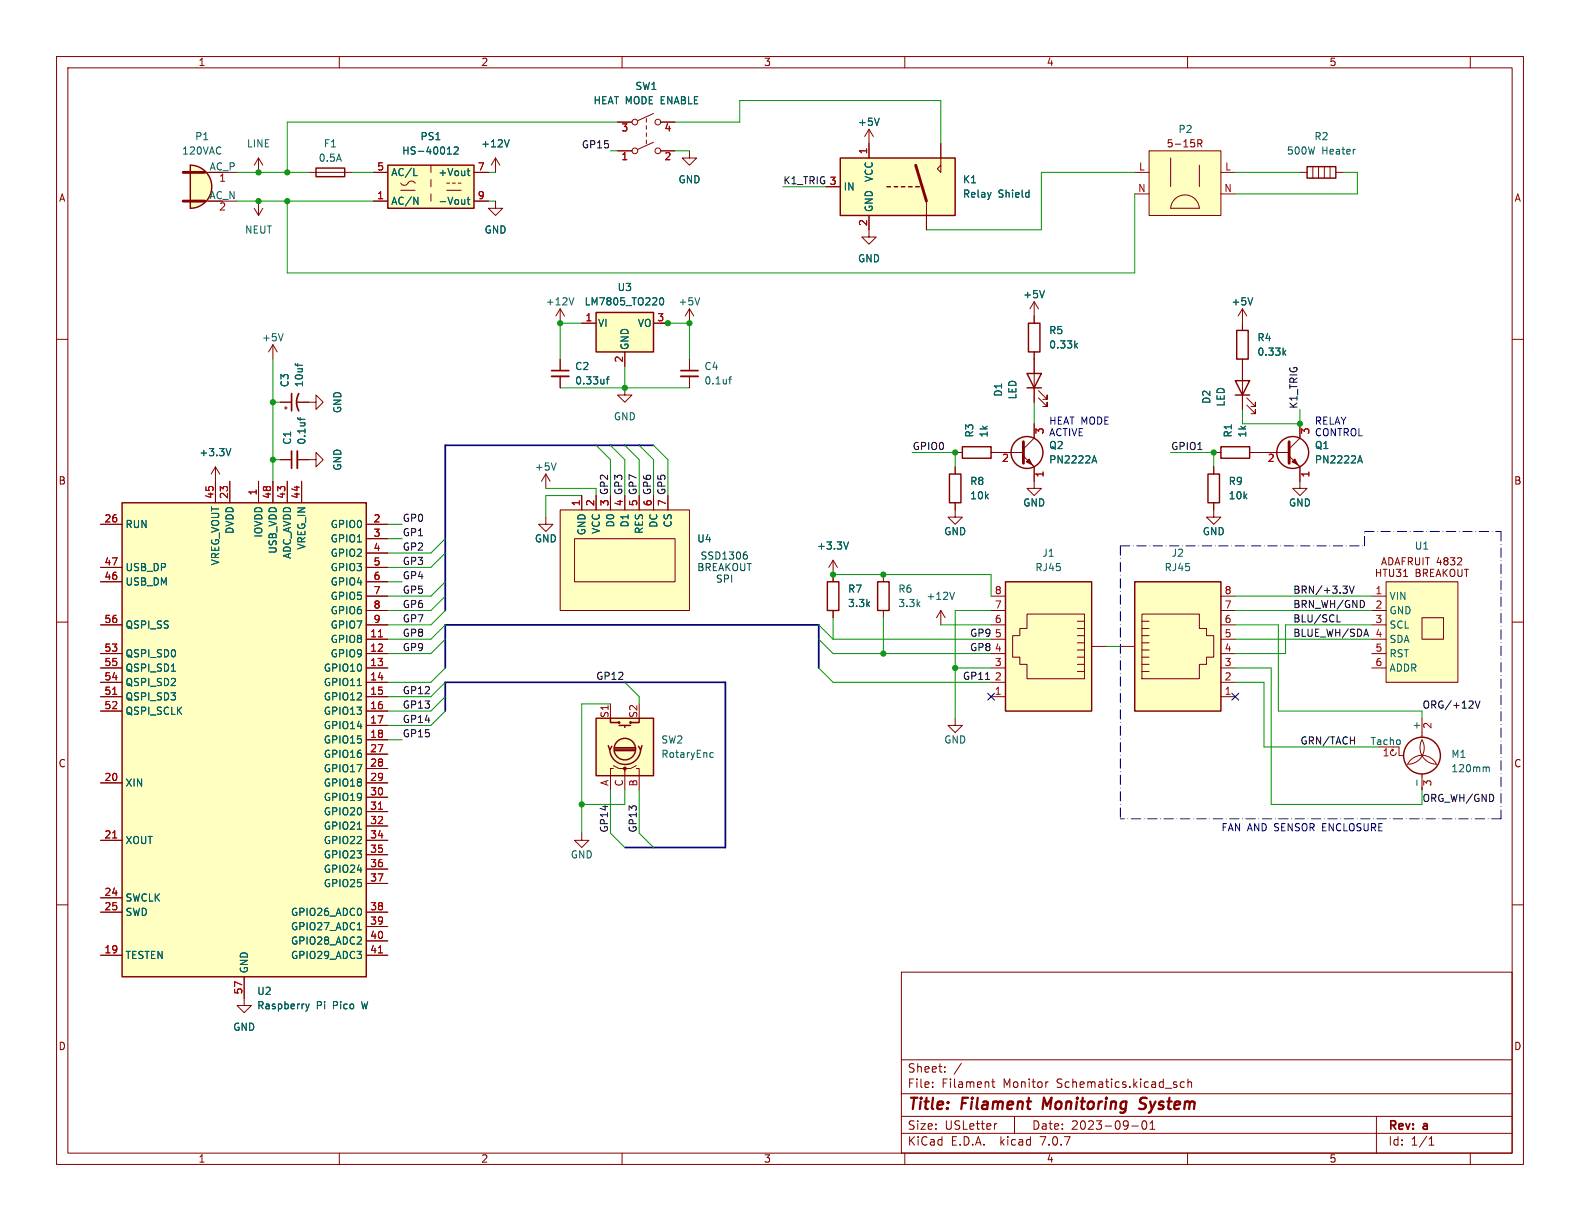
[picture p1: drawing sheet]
<svg xmlns="http://www.w3.org/2000/svg" width="279mm" height="216mm" viewBox="0 0 279 216" stroke-linecap="round" stroke-linejoin="round" font-family="sans-serif">
<g fill="none" stroke="#840000" stroke-width=".18">
<path d="M10 10h259.4v195.9h-259.4zM12 12h255.4v191.9h-255.4zM60 10v2M110 10v2M160 10v2M210 10v2M260 10v2M36.2 30.5h5.7M36.2 35.6h5.7M45 36.8l.7 1.3M45.7 27.9v2.6M45.7 35.6v2.5"/>
<path d="M45.7 27.9l-.7 1.3M45.7 27.9l.8 1.3M46.5 36.8l-.8 1.3M54.6 30.5h7.6M66 30.5h2.6M66 35.6h2.6M70.9 32.4a.78 .78 0 0 0 .7 .4 .78 .78 0 0 0 .7-.6 .73 .73 0 0 1 1.1 .2M70.9 33.7h2.5M76.2 29.2v1.3M76.2 31.8v1.2M76.2 34.3v1.3M79 33.7h2.5"/>
<path d="M79 32.4h.5M80 32.4h.5M81 32.4h.5M83.8 30.5h2.6M83.8 35.6h2.6M87.6 35.6v1.2h1.3l-1.3 1.3-1.2-1.3h1.2M87.6 27.9l-.7 1.3M87.6 27.9v2.6M87.6 27.9l.8 1.3M109.2 26.7h2.6M109.2 21.6h2.6M114.3 21v.6"/>
<path d="M114.3 22.2v.7M114.3 23.5v.6M114.3 24.8v.6M115.6 25.1l-2.8 1.3M115.6 20.1l-2.8 1.2M116.8 26.7h2.6M116.8 21.6h2.6M121.9 26.7v1.2h1.3l-1.3 1.3-1.3-1.3h1.3M146 33h2.6M153.7 38.1v3.8h1.2l-1.2 1.3-1.3-1.3h1.3M153.7 22.9l-.8 1.2M153.7 22.9v5"/>
<path d="M153.7 22.9l.7 1.2M163.8 35.6v5M166.4 25.4v5.1l-.7-.7 .7-.6M200.7 30.5h2.5M200.7 34.3h2.5M203.2 26.7h12.7v11.4h-12.7zM207 36.8a2.55 2.55 0 0 1 2.5-2.3 2.55 2.55 0 0 1 2.6 2.3M207 27.9v5.1M211.8 25.4l.6-.1 .1-.2v-.3l-.7-.1v1.3M212.1 29.2v3.8M212.1 25.4l.4 .6M215.9 30.5h2.5"/>
<path d="M215.9 34.3h2.5M229.9 30.5h1.2M232.2 29.5v2M233.2 29.5v2M234.2 29.5v2M235.2 29.5v2M236.2 30.5h1.3M10 60h2M99.1 54.6v2.6M99.1 54.6l-.8 1.3M99.1 54.6l.7 1.3M102.9 57.2h2.5"/>
<path d="M115.6 57.2h2.5M121.9 54.6l-.7 1.3M121.9 54.6v2.6M121.9 54.6l.8 1.3M182.9 53.3v3.9M182.9 53.3l-.8 1.3M182.9 53.3l.7 1.3M219.7 54.6v3.8M219.7 54.6l-.8 1.3M219.7 54.6l.8 1.3M267.4 60h2M48.3 61v2.5"/>
<path d="M48.3 61l-.8 1.2M48.3 61l.7 1.2M49.5 71.1h2.1M50.3 72.1h.5M50.5 71.9v.5M52.6 71.1h3.3v-1.2l1.2 1.2-1.2 1.3v-1.3M99.1 63.5v2M99.1 66.5v2.1M110.5 68.6v1.3h1.3l-1.3 1.2-1.3-1.2h1.3M110.5 62.2v2.6M121.9 63.5v2M121.9 66.5v2.1"/>
<path d="M182.9 74.9v2.6l-1.9 1.9M182.9 62.2v8.9M183.6 70.4l1.6 1.5v-.8v.8h-.8M183.6 69.1l1.6 1.5v-.7v.7h-.8M219.7 63.5v8.9M220.5 71.6l1.5 1.6v-.8v.8h-.8M220.5 70.4l1.5 1.5v-.8v.8h-.8M229.9 74.9v2.6l-1.9 1.9M17.8 92.7h3.8M38.1 82.6v6.3M38.1 82.6l-.8 1.2M38.1 82.6l.8 1.2"/>
<path d="M40.6 85.1v3.8M45.7 85.1v3.8M48.3 85.1v3.8M49.5 81.3h2.1M50.8 85.1v3.8M52.6 81.3h3.3v-1.3l1.2 1.3-1.2 1.3v-1.3M53.3 85.1v3.8M64.8 92.7h3.8M64.8 95.3h3.8M64.8 97.8h3.8M96.5 91.4v1.3h1.3l-1.3 1.3-1.3-1.3h1.3M96.5 83.8l-.7 1.3"/>
<path d="M96.5 83.8v2.6M96.5 83.8l.8 1.3M99.1 90.2h22.8v17.8h-22.8zM101.6 95.3h17.8v7.6h-17.8zM102.9 87.6v2.6M105.4 87.6v2.6M107.9 87.6v2.6M113 87.6v2.6M115.6 87.6v2.6M118.1 87.6v2.6M147.3 99.1v3.8M147.3 99.1l-.7 1.2"/>
<path d="M147.3 99.1l.8 1.2M168.9 88.9v2.5h1.3l-1.3 1.3-1.3-1.3h1.3M168.9 80h1.3M168.9 82.6v1.2M175.3 80h5.7M181 80.6l1.9 2v3.8h1.2l-1.2 1.2-1.3-1.2h1.3M182.2 81.9l.6 .5M214.6 88.9v2.5h1.3l-1.3 1.3-1.2-1.3h1.2M214.6 80h1.3M214.6 82.6v1.2M221 80h7M228 80.6l1.9 2v3.8h1.2l-1.2 1.2-1.3-1.2h1.3"/>
<path d="M229.2 81.9l.5 .5M244.3 99.9l.4-1.3 .5 1.3M244.4 99.5h.6M245.6 98.6a.64 .64 0 0 1 .7 .7 .64 .64 0 0 1-.7 .6zM246.7 99.9l.4-1.3 .4 1.3M246.8 99.5h.6M248 99.2h.4M248.6 98.6h-.6v1.3M249 99.3l.6-.1 .2-.2-.1-.3-.7-.1v1.3M249.3 99.3l.5 .6M250.3 98.6v1l.3 .3 .3-.1 .1-.2v-1M251.6 98.6v1.3"/>
<path d="M252.1 98.6h.7M252.4 98.6v1.3M254.4 98.6l-.3 .9h.8M254.7 99v.9M255.6 99.2l-.3-.3 .3-.3 .3 .1 .2 .2-.3 .3M255.6 99.2l-.3 .2v.2l.3 .3 .3-.1 .2-.2v-.2l-.3-.2M255.6 99.2h.2M256.5 98.6h.8l-.5 .5 .4 .1v.6l-.2 .1-.5-.1M257.7 98.7l.5-.1 .3 .4-.8 .9h.8M10 110h2M17.8 115.6h3.8M17.8 118.1h3.8"/>
<path d="M17.8 102.9h3.8M17.8 100.3h3.8M17.8 110.5h3.8M64.8 113h3.8M64.8 115.6h3.8M64.8 118.1h3.8M64.8 102.9h3.8M64.8 100.3h3.8M64.8 110.5h3.8M64.8 105.4h3.8M64.8 108h3.8M147.3 108v1.2"/>
<path d="M156.2 101.6v1.3M156.2 108v1.2M166.4 108l-.8 1.2M166.4 108v2.5M166.4 108l.7 1.2M175.3 113h2.5M175.3 115.6h2.5M175.3 118.1h2.5M175.3 110.5h2.5M175.3 105.4h2.5M175.3 108h2.5M181.6 108.6h10.2v11.4h-10.2v-2.5h-1.3v-1.3h-1.2v-3.8h1.2v-1.3h1.3z"/>
<path d="M190.5 118.7h1.3M190.5 117.5h1.3M190.5 116.2h1.3M190.5 114.9h1.3M190.5 113.7h1.3M190.5 112.4h1.3M190.5 111.1h1.3M190.5 109.9h1.3M193 114.3h2.6M198.1 114.3h2.6M201.9 118.7h1.3M201.9 117.5h1.3"/>
<path d="M201.9 116.2h1.3M201.9 114.9h1.3M201.9 113.7h1.3M201.9 112.4h1.3M201.9 108.6h10.2v2.5h1.3v1.3h1.2v3.8h-1.2v1.3h-1.3v2.5h-10.2zM201.9 111.1h1.3M201.9 109.9h1.3M215.9 113h2.5M215.9 115.6h2.5M215.9 118.1h2.5M215.9 110.5h2.5M215.9 105.4h2.5"/>
<path d="M215.9 108h2.5M242.6 113h2.5M242.6 115.6h2.5M242.6 118.1h2.5M242.6 110.5h2.5M242.6 105.4h2.5M242.6 108h2.5M243.4 100.7v1.2M243.4 101.3h.7M244.1 100.7v1.2M244.6 100.7h.7M244.9 100.7v1.2"/>
<path d="M245.1 102.9h12.7v17.8h-12.7zM245.7 100.7v1l.3 .2h.3l.1-.2v-1M246.9 100.7h.8l-.4 .4 .3 .2v.5l-.1 .1-.6-.1M248.2 101.9h.7M248.2 101l.4-.3v1.2M250.4 101.3h.5M250.4 100.7h.5l.2 .2-.2 .4 .2 .1 .1 .3-.3 .2h-.5zM251.5 109.2h3.8v3.8h-3.8zM251.7 101.3h.6l.1-.2v-.3l-.7-.1v1.2M252 101.3l.4 .6M253 101.3h.4M253.6 100.7h-.6v1.2h.6"/>
<path d="M253.9 101.9l.5-1.2 .4 1.2M254.1 101.6h.6M255.2 100.7v1.2M255.4 101.2l.5 .7M255.9 100.7l-.7 .7M256.5 100.8l.2-.1a.43 .43 0 0 1 .6 .4v.4a.42 .42 0 0 1-.5 .4 .42 .42 0 0 1-.4-.4zM257.9 101.8l.2 .1 .4-.1M259.3 100.7v1.2M267.4 110h2M17.8 120.7h3.8M17.8 123.2h3.8M17.8 125.7h3.8"/>
<path d="M17.8 138.4h3.8M64.8 120.7h3.8M64.8 123.2h3.8M64.8 125.7h3.8M64.8 128.3h3.8M64.8 130.8h3.8M64.8 138.4h3.8M64.8 133.4h3.8M64.8 135.9h3.8M107.9 124.5v2.5M108.5 135.9h-.6v3.8M108.5 135.4l1 .5h1v.5"/>
<path d="M112.5 135.9h.5v3.8M112.5 135.4l-1 .5h-1v3.8M168.9 127v1.3h1.3l-1.3 1.2-1.3-1.2h1.3M175.3 120.7h2.5M175.3 123.2h2.5M215.9 120.7h2.5M215.9 123.2h2.5M246.1 132.5l.3 .1M246.4 132.6l-.5 .3 .1 .5 .3 .2h.3l.3-.5M246.4 132.6l-.1 .2M247.4 132.1v1.5h.8M251.5 130.8a2.87 2.87 0 0 1-2.6 4.3 2.84 2.84 0 0 1 2.6-1.5 2.84 2.84 0 0 1 2.5 1.5 2.92 2.92 0 0 1-2.5-4.3z"/>
<path d="M251.5 127v3.4M251.5 136.9v2.8M10 160h2M17.8 148.6h3.8M17.8 158.8h3.8M64.8 148.6h3.8M64.8 141h3.8M64.8 143.5h3.8M64.8 146.1h3.8M64.8 151.1h3.8M64.8 153.7h3.8M64.8 156.2h3.8"/>
<path d="M102.9 147.3v1.3h1.2l-1.2 1.3-1.3-1.3h1.3M267.4 160h2M17.8 168.9h3.8M17.8 161.3h3.8M43.2 172.7v5.1h1.2l-1.2 1.3-1.3-1.3h1.3M64.8 168.9h3.8M64.8 161.3h3.8M64.8 163.8h3.8M64.8 166.4h3.8M159.4 171.9h108v32h-108zM159.4 197.4h108M159.4 193.4h108"/>
<path d="M159.4 187.4h108M164.9 192.1v.2M164.9 191.4v.1M167.1 189.4v.2M167.1 188.7v.1M170 188l-1.3 1.9M175.4 191.3h.5M175.6 190.8v1.3l.3 .2M176.3 198.7l-.3 .1M179.4 197.4v3M185.4 191.3l-.3 .1M200.1 199.1h1.2"/>
<path d="M202.6 198.3l-.2-.1a.81 .81 0 0 0-.6 .6 .81 .81 0 0 0 .3 .8l.2 .1a.81 .81 0 0 0 .3-1.4M203.4 199.7h.8M203.4 198.6l.4-.4v1.5M209.4 191.4l-.4-.1-.3 .3v.4l.2 .2h.5M210.1 191.4l.2-.1 .3 .1 .1 .9M210.1 190.8v1.5M243.4 197.4v6.5M60 203.9v2M110 203.9v2M159.4 200.4h108M160 203.9v2M210 203.9v2"/>
<path d="M252.7 202.5h.9M252.7 201.4l.4-.4v1.5M260 203.9v2"/>
<circle cx="112.3" cy="26.7" r=".51"/>
<circle cx="112.3" cy="21.6" r=".51"/>
<circle cx="116.3" cy="26.7" r=".51"/>
<circle cx="116.3" cy="21.6" r=".51"/>
</g>
<path d="M184.6 194.1l-.2 2M202.5 195.9a.85 .85 0 0 1-1.1 .1M202.5 194.1l-.7 .1a.46 .46 0 0 0-.2 .5 .46 .46 0 0 0 .3 .4l.6 .1" fill="none" stroke="#840000" stroke-width=".4"/>
<g fill="none" stroke="#006464" stroke-width=".18">
<path d="M73.2 34.9l.7 1.2v-1.2M73.2 31.1h.6M79.1 27.2h.7M80.3 26.1l.5-.1 .2 .3-.7 .9h.7M82.6 30.2h.5M82.6 35.3h.5M82.8 29.8v1.1l.3 .2M82.8 34.9v1.1l.3 .1M90 24.7l-.4 1.3M155.5 20.9l-.4 1.3M181.8 34l.2 .1M182 33.6v1.3"/>
<path d="M182 34.8l-.2 .1M239.5 26.4h.2M50.1 59l-.4 1.3M101.5 52.6l-.4 1.3M116.7 52.8l.2-.2a.68 .68 0 0 1 .5 .7 .68 .68 0 0 1-.5 .6l-.2-.1-.1-.4zM123.7 52.6l-.4 1.3M184.7 51.4l-.4 1.2M221.5 52.6l-.4 1.3M40.8 79.3l-.4 1.3M52.2 64.3l.1 .2M52.6 64.3v.5M52.7 73.9l.1 .3h1.1"/>
<path d="M53.1 73.9v.4M107.2 67h.5M107.7 66.6l-.3 .2v1.1M128.9 67h.4M129.3 66.6l-.3 .2v1.1M190.2 61.1l.4 .4M190.6 60.7l-.5 .5M227 62.3l.4 .5M227.4 62l-.5 .4M98.3 81.9l-.4 1.2M150 95.8l-.4 1.3M193.2 81.5h.6"/>
<path d="M193.5 80.6l.4 1.3M240.2 81.5h.6M240.5 80.6l.4 1.3M30.3 118.7h.7M168.8 104.7l-.4 1.3M63.2 121.2h.7M125.7 133.9h.4M125.7 133.1h.4M250.6 137.9v1M262.9 135.7h.4l.1 .8M63.2 146.6h.7M54.1 177.5l.3 .9"/>
<path d="M54.4 178.4l-.3 .4M54.7 177.5l-.3 .9M63.2 164.4h.7"/>
</g>
<g fill="none" stroke="#840000" stroke-width=".25">
<path d="M33.7 29.2a3.8 3.8 0 0 1 3.7 3.8 3.8 3.8 0 0 1-3.7 3.8zM55.9 29.7h5.1v1.5h-5.1zM68.6 29.2h15.2v7.6h-15.2zM148.6 27.9h20.3v10.2h-20.3zM156.8 33h.7M158.1 33h.6M159.4 33h.6M160.7 33h.6M161.9 33h.7M231.1 29.5h5.1v2h-5.1zM105.4 55.2h10.2v7h-10.2zM181.9 57.2h2v5h-2z"/>
<path d="M218.7 58.4h2v5.1h-2zM170.2 79h5.1v2h-5.1zM181.6 66h2.5l-1.2 2.6zM181.6 68.6h2.5M215.9 79h5.1v2h-5.1zM218.4 67.3h2.6l-1.3 2.6zM218.4 69.9h2.6M21.6 88.9h43.2v83.8h-43.2zM167.9 83.8h2v5.1h-2zM213.6 83.8h2v5.1h-2zM146.3 102.9h2v5.1h-2zM155.2 102.9h2v5.1h-2z"/>
<path d="M177.8 102.9h15.2v22.8h-15.2zM200.7 102.9h15.2v22.8h-15.2zM105.4 127h10.2v10.2h-10.2zM107.6 131.8l.2 .8 .4-.6M107.8 132.5a2.73 2.73 0 0 0 2.8 2.7 2.73 2.73 0 0 0 2.7-2.7M107.9 127v.8h1.6M108.7 132.7h3.6M108.7 132.5h3.6M108.7 132.2h3.6M109.5 128.3h2M110.5 128.3v.4M113 127v.8h-1.5"/>
<path d="M113.5 131.8l-.2 .8-.4-.6"/>
<circle cx="181.6" cy="80" r="2.82"/>
<circle cx="228.6" cy="80" r="2.82"/>
<circle cx="109.5" cy="127.8" r=".13"/>
<circle cx="110.5" cy="132.5" r="1.9"/>
<circle cx="111.5" cy="127.8" r=".13"/>
<circle cx="251.5" cy="133.6" r="3.3"/>
</g>
<path d="M32.4 35.6h3.8M32.4 30.5h3.8M161.9 29.2l1.9 6.4M181 78.1v3.8M228 78.1v3.8" fill="none" stroke="#840000" stroke-width=".51"/>
<g fill="#840000" stroke="#840000" stroke-width=".18">
<path d="M228.5 81.7l.5-.5 .5 1z"/>
<path d="M181.5 81.7l.5-.5 .5 1z"/>
<path d="M207 36.8h5.1z"/>
<circle cx="110.5" cy="135.9" r=".25"/>
</g>
<path d="M52.6 79.8v3M97.5 66.5h3.1M120.4 66.5h3" fill="none" stroke="#840000" stroke-width=".33"/>
<path d="M51.6 69.6v3M51.6 79.8v3M52.8 69.6a3.2 3.2 0 0 0 0 3M97.5 65.5h3.1M120.4 65.5h3" fill="none" stroke="#840000" stroke-width=".3"/>
<g fill="#ffffc2" stroke="#ffffc2" stroke-width=".18">
<path d="M105.4 55.2h10.2v7h-10.2z"/>
<path d="M21.6 88.9h43.2v83.8h-43.2z"/>
<path d="M105.4 127h10.2v10.2h-10.2z"/>
<path d="M99.1 90.2h22.8v17.8h-22.8z"/>
<path d="M177.8 102.9h15.2v22.8h-15.2z"/>
<path d="M33.7 29.2a3.8 3.8 0 0 1 3.7 3.8 3.8 3.8 0 0 1-3.7 3.8z"/>
<path d="M68.6 29.2h15.2v7.6h-15.2z"/>
<path d="M203.2 26.7h12.7v11.4h-12.7z"/>
<path d="M148.6 27.9h20.3v10.2h-20.3z"/>
<path d="M200.7 102.9h15.2v22.8h-15.2z"/>
<path d="M245.1 102.9h12.7v17.8h-12.7z"/>
</g>
<path d="M66.9 112.6h.7M19.9 122.8h.8M19.9 148.2h.8M66.9 143.1h.7M66.9 168.5h.7" fill="none" stroke="#a90000" stroke-width=".18"/>
<g fill="none" stroke="#004848" stroke-width=".18">
<path d="M123.6 99.6h.4l.3 .3-.3 .3 .3 .2v.3l-.2 .2h-.5zM124.8 97.7l-.4-.1-.2 .1v.4l.5 .2 .1 .3-.2 .3-.5-.1M126.1 97.7l-.5-.1-.2 .1v.4l.5 .2 .2 .3-.3 .3-.5-.1M126.6 97.6a.64 .64 0 0 1 .7 .6 .64 .64 0 0 1-.7 .7zM126.7 99.6h-.6v1.3h.6M127.8 98.9h.7M127.8 98l.4-.4v1.3M128.4 99.6v1.3M129 97.6h.7l-.4 .5 .4 .1v.5l-.2 .2-.5-.2M129.1 99.6l-.7 .8M129.7 99.8l.2-.2a.43 .43 0 0 1 .5 .5v.4a.42 .42 0 0 1-.4 .4 .42 .42 0 0 1-.4-.4zM130.4 97.7l.1-.1a.68 .68 0 0 1 .5 .6 .68 .68 0 0 1-.5 .7 .84 .84 0 0 1-.1-1.2z"/>
<path d="M131 99.6v1.1l.2 .2 .4-.1 .1-.1v-1.1M132 97.6l-.3 .1a.85 .85 0 0 0 0 1.2l.4-.2 .1-.4-.3-.2h-.3l-.2 .2M132.1 99.6h.8M132.5 99.6v1.3M123.6 100.2h.4M124.9 100.3l.6-.1 .1-.1-.1-.3-.6-.2v1.3M125.2 100.3l.4 .6M126.1 100.2h.5M127.1 100.9l.4-1.3 .5 1.3M127.2 100.5h.6M127.6 101.7h-.5l-.2 .1v.4l.5 .2 .2 .3-.3 .3-.5-.1M128.1 102.3h.6l.1-.2v-.3l-.7-.1v1.3"/>
<path d="M128.6 100.2l.5 .7M129.4 101.7v1.3"/>
</g>
<path d="M236.4 110h.6M237.5 103.6h.8l-.5 .5M238 104.1l.3 .3v.3l-.3 .2M238.6 103.6l.4 1.3 .5-1.3M241.2 106.5v.6M241.3 112.2h.6M241.6 111.2l.4 1.3M174.3 120.1h.7M260.9 123.9l.4 1.3 .4-1.3" fill="none" stroke="#0f0f0f" stroke-width=".18"/>
<path d="M198.1 96.5h43.2M198.1 96.5v48.3M241.3 96.5v-2.5M241.3 94h24.1M265.4 94v50.8M265.4 144.8h-67.3" fill="none" stroke="#0000c2" stroke-width=".18" stroke-dasharray="1.7 .6 0 .6"/>
<path d="M115.6 78.7h-36.9v29.3M78.7 118.1v-7.6h66.1v7.6M78.7 125.7v-5h49.6v29.2h-17.8" fill="none" stroke="#000084" stroke-width=".3"/>
<g fill="none" stroke="#009600" stroke-width=".18">
<path d="M41.9 35.6h24.1M41.9 30.5h12.7M62.2 30.5h3.8M86.4 35.6h1.2M86.4 30.5h1.2M107.9 26.7h1.3M109.2 21.6h-58.4v8.9M119.4 21.6h11.4v-3.8h35.6v7.6M119.4 26.7h2.5M138.4 33h7.6M200.7 34.3v14h-149.9v-12.7M200.7 30.5h-16.6v10.1h-20.3"/>
<path d="M218.4 30.5h11.5M237.5 30.5h2.5v3.8h-21.6M102.9 57.2h-3.8v6.3M116.8 57.2h5.1v6.3M48.3 63.5v21.6M48.3 71.1h1.2M99.1 68.6h22.8M105.4 78.7l2.5 2.6v6.3M107.9 78.7l2.6 2.6v6.3M110.5 78.7l2.5 2.6v6.3M110.5 64.8v3.8M113 78.7l2.6 2.6v6.3"/>
<path d="M115.6 78.7l2.5 2.6v6.3M182.9 71.1v3.8M219.7 72.4v2.5h10.2v-2.5M48.3 81.3h1.2M68.6 95.3h2.5M68.6 92.7h2.5M78.7 97.8l-2.5 2.5h-7.6M78.7 95.3l-2.5 2.5h-7.6M96.5 86.4h8.9v1.2M102.9 87.6h-6.4v3.8M161.3 80h7.6v2.6M175.3 80h1.2"/>
<path d="M207 80h7.6v2.6M68.6 102.9h2.5M78.7 118.1l-2.5 2.6h-7.6M78.7 108l-2.5 2.5h-7.6M78.7 113l-2.5 2.6h-7.6M78.7 105.4l-2.5 2.6h-7.6M78.7 110.5l-2.5 2.5h-7.6M78.7 102.9l-2.5 2.5h-7.6M144.8 118.1l2.5 2.6h28M144.8 113l2.5 2.6h28M144.8 110.5l2.5 2.5M147.3 101.6h28v3.8"/>
<path d="M147.3 113h28M147.3 109.2v3.8M156.2 109.2v6.4M166.4 110.5h8.9M168.9 118.1h6.4M175.3 108h-6.4v19M195.6 114.3h2.5M218.4 118.1h6.4v24.1h26.7v-2.5M218.4 110.5h7.7v15.2h25.4v1.3M218.4 108h24.2M218.4 113h24.2M218.4 105.4h24.2"/>
<path d="M242.6 110.5h-15.3v5.1h-8.9M68.6 130.8h2.5M78.7 125.7l-2.5 2.6h-7.6M78.7 123.2l-2.5 2.5h-7.6M78.7 120.7l-2.5 2.5h-7.6M107.9 124.5h-5v22.8M107.9 139.7v7.6l2.6 2.6M110.5 120.7l2.5 2.5v1.3M110.5 139.7v2.5h-7.6M113 139.7v7.6l2.6 2.6M218.4 120.7h5.1v11.4h20.3"/>
</g>
<path d="M174.7 122.6l1.2 1.2M175.9 122.6l-1.2 1.2M217.8 122.6l1.2 1.2M219 122.6l-1.2 1.2" fill="none" stroke="#000084" stroke-width=".18"/>
<g fill="#009600" stroke="#009600" stroke-width=".18">
<circle cx="110.5" cy="68.6" r=".46"/>
<circle cx="48.3" cy="71.1" r=".46"/>
<circle cx="50.8" cy="30.5" r=".46"/>
<circle cx="45.7" cy="30.5" r=".46"/>
<circle cx="48.3" cy="81.3" r=".46"/>
<circle cx="50.8" cy="35.6" r=".46"/>
<circle cx="45.7" cy="35.6" r=".46"/>
<circle cx="156.2" cy="115.6" r=".46"/>
<circle cx="168.9" cy="118.1" r=".46"/>
<circle cx="102.9" cy="142.2" r=".46"/>
<circle cx="99.1" cy="57.2" r=".46"/>
<circle cx="118.1" cy="57.2" r=".46"/>
<circle cx="168.9" cy="80" r=".46"/>
<circle cx="214.6" cy="80" r=".46"/>
<circle cx="121.9" cy="57.2" r=".46"/>
<circle cx="147.3" cy="101.6" r=".46"/>
<circle cx="156.2" cy="101.6" r=".46"/>
<circle cx="229.9" cy="74.9" r=".46"/>
</g>
<g font-size="2.8" fill="#840000">
<text x="160.4" y="196.8">Title:</text>
<text x="170.1" y="196.8">Filament</text>
<text x="185.2" y="196.8">Monitoring</text>
<text x="203.2" y="196.8">System</text>
</g>
<g font-size="2.1" fill="#840000">
<text x="160.4" y="189.9">Sheet:</text>
<text x="160.4" y="192.6">File:</text>
<text x="166.5" y="192.6">Filament</text>
<text x="177.4" y="192.6">Monitor</text>
<text x="187" y="192.6">Schematics.kicad_sch</text>
<text x="160.4" y="202.8">KiCad</text>
<text x="160.4" y="200">Size:</text>
<text x="167.1" y="200">USLetter</text>
<text x="168.1" y="202.8">E.D.A.</text>
<text x="177" y="202.8">kicad</text>
<text x="182.4" y="200">Date:</text>
<text x="184.2" y="202.8">7.0.7</text>
<text x="189.4" y="200">2023-09-01</text>
<text x="245.4" y="200.2">Rev:</text>
<text x="245.4" y="202.8">Id:</text>
<text x="249.5" y="202.8">1/1</text>
<text x="251.8" y="200.2">a</text>
</g>
<g font-size="1.8" fill="#840000">
<text x="35" y="11.9">1</text>
<text x="85" y="11.9">2</text>
<text x="135" y="11.9">3</text>
<text x="185" y="11.9">4</text>
<text x="235" y="11.9">5</text>
<text x="206.2" y="26.3">5-15R</text>
<text x="10.3" y="35.9">A</text>
<text x="267.7" y="35.9">A</text>
<text x="10.3" y="85.9">B</text>
<text x="110.2" y="89.6" transform="rotate(-90 110.2 89.6)">4 GP3</text>
<text x="267.7" y="85.9">B</text>
<text x="258.3" y="101.2">BREAKOUT</text>
<text x="10.3" y="135.9">C</text>
<text x="267.7" y="135.9">C</text>
<text x="10.3" y="185.9">D</text>
<text x="267.7" y="185.9">D</text>
<text x="35" y="205.8">1</text>
<text x="85" y="205.8">2</text>
<text x="135" y="205.8">3</text>
<text x="185" y="205.8">4</text>
<text x="235" y="205.8">5</text>
</g>
<g font-size="1.8" fill="#006464">
<text x="112.3" y="16.1">SW1</text>
<text x="104.9" y="18.6">HEAT MODE ENABLE</text>
<text x="151.6" y="22.5">+5V</text>
<text x="208.3" y="23.7">P2</text>
<text x="32.1" y="27.5">120VAC</text>
<text x="34.4" y="25">P1</text>
<text x="43.6" y="26.3">LINE</text>
<text x="56.3" y="28.8">0.5A</text>
<text x="57.2" y="26.3">F1</text>
<text x="71" y="27.5">HS-40012</text>
<text x="74.3" y="25">PS1</text>
<text x="85" y="26.3">+12V</text>
<text x="227.5" y="27.5">500W</text>
<text x="232.3" y="25">R2</text>
<text x="233.7" y="27.5">Heater</text>
<text x="36.9" y="35.3">AC_N</text>
<text x="37" y="30.2">AC_P</text>
<text x="69.1" y="31.3">AC/L</text>
<text x="77.4" y="31.3">+Vout</text>
<text x="119.9" y="32.6">GND</text>
<text x="149.1" y="33.9">IN</text>
<text x="154.5" y="32.3" transform="rotate(-90 154.5 32.3)">VCC</text>
<text x="170.2" y="32.6">K1</text>
<text x="170.2" y="35.2">Relay</text>
<text x="176.5" y="35.2">Shield</text>
<text x="43.2" y="41.5">NEUT</text>
<text x="69.1" y="36.4">AC/N</text>
<text x="77.4" y="36.4">-Vout</text>
<text x="85.6" y="41.5">GND</text>
<text x="154.5" y="37.6" transform="rotate(-90 154.5 37.6)">GND</text>
<text x="151.6" y="46.6">GND</text>
<text x="109.1" y="51.7">U3</text>
<text x="180.8" y="52.9">+5V</text>
<text x="96.4" y="54.2">+12V</text>
<text x="103.3" y="54.2">LM7805_TO220</text>
<text x="105.7" y="58">VI</text>
<text x="112.7" y="58">VO</text>
<text x="119.9" y="54.2">+5V</text>
<text x="185.4" y="59.3">R5</text>
<text x="217.7" y="54.2">+5V</text>
<text x="46.2" y="60.6">+5V</text>
<text x="101.6" y="65.6">C2</text>
<text x="111.4" y="62" transform="rotate(-90 111.4 62)">GND</text>
<text x="124.5" y="65.6">C4</text>
<text x="185.4" y="61.8">0.33k</text>
<text x="222.3" y="60.6">R4</text>
<text x="222.3" y="63.1">0.33k</text>
<text x="51.2" y="68.6" transform="rotate(-90 51.2 68.6)">C3</text>
<text x="53.8" y="68.6" transform="rotate(-90 53.8 68.6)">10uf</text>
<text x="101.6" y="68.2">0.33uf</text>
<text x="124.5" y="68.2">0.1uf</text>
<text x="177.4" y="70.2" transform="rotate(-90 177.4 70.2)">D1</text>
<text x="179.9" y="70.7" transform="rotate(-90 179.9 70.7)">LED</text>
<text x="214.2" y="71.5" transform="rotate(-90 214.2 71.5)">D2</text>
<text x="216.8" y="72" transform="rotate(-90 216.8 72)">LED</text>
<text x="60.6" y="73.2" transform="rotate(-90 60.6 73.2)">GND</text>
<text x="108.5" y="74.5">GND</text>
<text x="172.3" y="77.5" transform="rotate(-90 172.3 77.5)">R3</text>
<text x="174.9" y="77.5" transform="rotate(-90 174.9 77.5)">1k</text>
<text x="218" y="77.5" transform="rotate(-90 218 77.5)">R1</text>
<text x="220.6" y="77.5" transform="rotate(-90 220.6 77.5)">1k</text>
<text x="35.2" y="80.9">+3.3V</text>
<text x="51.7" y="78.7" transform="rotate(-90 51.7 78.7)">C1</text>
<text x="54.2" y="78.7" transform="rotate(-90 54.2 78.7)">0.1uf</text>
<text x="60.6" y="83.3" transform="rotate(-90 60.6 83.3)">GND</text>
<text x="94.5" y="83.4">+5V</text>
<text x="185.4" y="82.1">PN2222A</text>
<text x="185.4" y="79.6">Q2</text>
<text x="232.4" y="82.1">PN2222A</text>
<text x="232.4" y="79.6">Q1</text>
<text x="171.5" y="86">R8</text>
<text x="171.5" y="88.5">10k</text>
<text x="180.8" y="89.8">GND</text>
<text x="217.2" y="86">R9</text>
<text x="217.2" y="88.5">10k</text>
<text x="227.8" y="89.8">GND</text>
<text x="22.1" y="93.6">RUN</text>
<text x="41.5" y="94.5" transform="rotate(-90 41.5 94.5)">DVDD</text>
<text x="46.6" y="95.2" transform="rotate(-90 46.6 95.2)">IOVDD</text>
<text x="58.4" y="93.6">GPIO0</text>
<text x="103.7" y="94.8" transform="rotate(-90 103.7 94.8)">GND</text>
<text x="106.3" y="94.5" transform="rotate(-90 106.3 94.5)">VCC</text>
<text x="108.8" y="93.4" transform="rotate(-90 108.8 93.4)">D0</text>
<text x="111.4" y="93.4" transform="rotate(-90 111.4 93.4)">D1</text>
<text x="113.9" y="94.5" transform="rotate(-90 113.9 94.5)">RES</text>
<text x="116.4" y="93.4" transform="rotate(-90 116.4 93.4)">DC</text>
<text x="119" y="93.4" transform="rotate(-90 119 93.4)">CS</text>
<text x="166.9" y="94.8">GND</text>
<text x="212.6" y="94.8">GND</text>
<text x="22.1" y="101.2">USB_DP</text>
<text x="39" y="100.1" transform="rotate(-90 39 100.1)">VREG_VOUT</text>
<text x="49.1" y="98" transform="rotate(-90 49.1 98)">USB_VDD</text>
<text x="51.7" y="98.9" transform="rotate(-90 51.7 98.9)">ADC_AVDD</text>
<text x="54.2" y="97.3" transform="rotate(-90 54.2 97.3)">VREG_IN</text>
<text x="58.4" y="96.1">GPIO1</text>
<text x="58.4" y="98.7">GPIO2</text>
<text x="58.4" y="101.2">GPIO3</text>
<text x="94.5" y="96.1">GND</text>
<text x="123.2" y="96.1">U4</text>
<text x="144.4" y="97.4">+3.3V</text>
<text x="183" y="101.2">RJ45</text>
<text x="184.2" y="98.7">J1</text>
<text x="205.8" y="101.2">RJ45</text>
<text x="207.1" y="98.7">J2</text>
<text x="250.1" y="97.4">U1</text>
<text x="22.1" y="103.7">USB_DM</text>
<text x="58.4" y="103.7">GPIO4</text>
<text x="58.4" y="106.3">GPIO5</text>
<text x="149.9" y="105">R7</text>
<text x="149.9" y="107.5">3.3k</text>
<text x="158.8" y="105">R6</text>
<text x="158.8" y="107.5">3.3k</text>
<text x="163.7" y="106.3">+12V</text>
<text x="245.6" y="106.3">VIN</text>
<text x="22.1" y="111.4">QSPI_SS</text>
<text x="58.4" y="113.9">GPIO8</text>
<text x="58.4" y="108.8">GPIO6</text>
<text x="58.4" y="111.4">GPIO7</text>
<text x="245.6" y="108.8">GND</text>
<text x="245.6" y="111.4">SCL</text>
<text x="245.6" y="113.9">SDA</text>
<text x="22.1" y="116.4">QSPI_SD0</text>
<text x="22.1" y="119">QSPI_SD1</text>
<text x="57.2" y="119">GPIO10</text>
<text x="58.4" y="116.4">GPIO9</text>
<text x="245.6" y="116.4">RST</text>
<text x="245.6" y="119">ADDR</text>
<text x="22.1" y="124.1">QSPI_SD3</text>
<text x="22.1" y="121.5">QSPI_SD2</text>
<text x="57.2" y="121.5">GPIO11</text>
<text x="57.2" y="124.1">GPIO12</text>
<text x="22.1" y="126.6">QSPI_SCLK</text>
<text x="57.2" y="126.6">GPIO13</text>
<text x="57.2" y="129.1">GPIO14</text>
<text x="57.2" y="131.7">GPIO15</text>
<text x="116.8" y="131.7">SW2</text>
<text x="166.9" y="131.7">GND</text>
<text x="242.3" y="131.8">Tacho</text>
<text x="57.2" y="134.2">GPIO16</text>
<text x="57.2" y="136.8">GPIO17</text>
<text x="116.8" y="134.2">RotaryEnc</text>
<text x="256.6" y="134.2">M1</text>
<text x="256.6" y="136.8">120mm</text>
<text x="22.1" y="139.3">XIN</text>
<text x="57.2" y="139.3">GPIO18</text>
<text x="57.2" y="141.8">GPIO19</text>
<text x="22.1" y="149.5">XOUT</text>
<text x="57.2" y="144.4">GPIO20</text>
<text x="57.2" y="146.9">GPIO21</text>
<text x="57.2" y="149.5">GPIO22</text>
<text x="57.2" y="152">GPIO23</text>
<text x="57.2" y="154.5">GPIO24</text>
<text x="100.8" y="152">GND</text>
<text x="22.1" y="159.6">SWCLK</text>
<text x="57.2" y="157.1">GPIO25</text>
<text x="22.1" y="162.2">SWD</text>
<text x="51.4" y="162.2">GPIO26_ADC0</text>
<text x="51.4" y="164.7">GPIO27_ADC1</text>
<text x="51.4" y="167.2">GPIO28_ADC2</text>
<text x="22.1" y="169.8">TESTEN</text>
<text x="44" y="172.2" transform="rotate(-90 44 172.2)">GND</text>
<text x="51.4" y="169.8">GPIO29_ADC3</text>
<text x="45.4" y="176.1">U2</text>
<text x="45.4" y="178.7">Raspberry</text>
<text x="55.9" y="178.7">Pi</text>
<text x="59" y="178.7">Pico</text>
<text x="64.3" y="178.7">W</text>
<text x="41.1" y="182.5">GND</text>
</g>
<g font-size="1.8" fill="#a90000">
<text x="109.8" y="23.6">3</text>
<text x="117.4" y="23.6">4</text>
<text x="109.8" y="28.7">1</text>
<text x="117.4" y="28.7">2</text>
<text x="153.4" y="27.4" transform="rotate(-90 153.4 27.4)">1</text>
<text x="38.7" y="32.5">1</text>
<text x="66.6" y="35.3">1</text>
<text x="66.6" y="30.2">5</text>
<text x="84.4" y="30.2">7</text>
<text x="84.4" y="35.3">9</text>
<text x="146.6" y="32.8">3</text>
<text x="201.2" y="34">N</text>
<text x="201.3" y="30.2">L</text>
<text x="216.4" y="34">N</text>
<text x="216.6" y="30.2">L</text>
<text x="38.7" y="37.5">2</text>
<text x="153.4" y="40.1" transform="rotate(-90 153.4 40.1)">2</text>
<text x="103.4" y="56.9">1</text>
<text x="116.1" y="56.9">3</text>
<text x="110.2" y="64.2" transform="rotate(-90 110.2 64.2)">2</text>
<text x="184.9" y="76.9" transform="rotate(-90 184.9 76.9)">3</text>
<text x="231.9" y="76.9" transform="rotate(-90 231.9 76.9)">3</text>
<text x="177.1" y="82">2</text>
<text x="224.1" y="82">2</text>
<text x="37.8" y="88.3" transform="rotate(-90 37.8 88.3)">45</text>
<text x="40.4" y="88.3" transform="rotate(-90 40.4 88.3)">23</text>
<text x="45.5" y="87.7" transform="rotate(-90 45.5 87.7)">1</text>
<text x="48" y="88.3" transform="rotate(-90 48 88.3)">48</text>
<text x="50.5" y="88.3" transform="rotate(-90 50.5 88.3)">43</text>
<text x="53.1" y="88.3" transform="rotate(-90 53.1 88.3)">44</text>
<text x="102.6" y="89.6" transform="rotate(-90 102.6 89.6)">1</text>
<text x="105.2" y="89.6" transform="rotate(-90 105.2 89.6)">2</text>
<text x="107.7" y="89.6" transform="rotate(-90 107.7 89.6)">3</text>
<text x="110.2" y="89.6" transform="rotate(-90 110.2 89.6)">4</text>
<text x="112.8" y="89.6" transform="rotate(-90 112.8 89.6)">5</text>
<text x="115.3" y="89.6" transform="rotate(-90 115.3 89.6)">6</text>
<text x="117.9" y="89.6" transform="rotate(-90 117.9 89.6)">7</text>
<text x="184.9" y="84.5" transform="rotate(-90 184.9 84.5)">1</text>
<text x="231.9" y="84.5" transform="rotate(-90 231.9 84.5)">1</text>
<text x="18.4" y="92.5">26</text>
<text x="66" y="92.5">2</text>
<text x="66" y="95">3</text>
<text x="18.4" y="100.1">47</text>
<text x="66" y="97.5">4</text>
<text x="66" y="100.1">5</text>
<text x="18.4" y="102.6">46</text>
<text x="66" y="102.6">6</text>
<text x="66" y="105.2">7</text>
<text x="66" y="107.7">8</text>
<text x="175.8" y="107.7">7</text>
<text x="175.8" y="105.2">8</text>
<text x="216.5" y="107.7">7</text>
<text x="216.5" y="105.2">8</text>
<text x="243.1" y="105.2">1</text>
<text x="243.1" y="107.7">2</text>
<text x="18.4" y="110.2">56</text>
<text x="65.4" y="112.8">11</text>
<text x="66" y="110.2">9</text>
<text x="175.8" y="112.8">5</text>
<text x="175.8" y="110.2">6</text>
<text x="216.5" y="112.8">5</text>
<text x="216.5" y="110.2">6</text>
<text x="243.1" y="110.2">3</text>
<text x="243.1" y="112.8">4</text>
<text x="18.4" y="115.3">53</text>
<text x="18.4" y="117.9">55</text>
<text x="65.4" y="115.3">12</text>
<text x="65.4" y="117.9">13</text>
<text x="175.8" y="117.9">3</text>
<text x="175.8" y="115.3">4</text>
<text x="216.5" y="117.9">3</text>
<text x="216.5" y="115.3">4</text>
<text x="243.1" y="115.3">5</text>
<text x="243.1" y="117.9">6</text>
<text x="18.4" y="122.9">51</text>
<text x="18.4" y="125.5">52</text>
<text x="18.4" y="120.4">54</text>
<text x="65.4" y="120.4">14</text>
<text x="65.4" y="122.9">15</text>
<text x="65.4" y="125.5">16</text>
<text x="175.8" y="122.9">1</text>
<text x="175.8" y="120.4">2</text>
<text x="216.5" y="122.9">1</text>
<text x="216.5" y="120.4">2</text>
<text x="65.4" y="128">17</text>
<text x="65.4" y="130.6">18</text>
<text x="107.7" y="127" transform="rotate(-90 107.7 127)">S1</text>
<text x="112.8" y="127" transform="rotate(-90 112.8 127)">S2</text>
<text x="251.2" y="129.2" transform="rotate(-90 251.2 129.2)">+</text>
<text x="253.4" y="129" transform="rotate(-90 253.4 129)">2</text>
<text x="65.4" y="133.1">27</text>
<text x="65.4" y="135.6">28</text>
<text x="244.4" y="134.1">1</text>
<text x="18.4" y="138.2">20</text>
<text x="65.4" y="138.2">29</text>
<text x="65.4" y="140.7">30</text>
<text x="65.4" y="143.3">31</text>
<text x="107.7" y="139.1" transform="rotate(-90 107.7 139.1)">A</text>
<text x="110.2" y="139.2" transform="rotate(-90 110.2 139.2)">C</text>
<text x="112.8" y="139.2" transform="rotate(-90 112.8 139.2)">B</text>
<text x="253.4" y="139.1" transform="rotate(-90 253.4 139.1)">3</text>
<text x="18.4" y="148.3">21</text>
<text x="65.4" y="145.8">32</text>
<text x="65.4" y="148.3">34</text>
<text x="65.4" y="150.9">35</text>
<text x="65.4" y="153.4">36</text>
<text x="65.4" y="156">37</text>
<text x="18.4" y="158.5">24</text>
<text x="18.4" y="161">25</text>
<text x="65.4" y="161">38</text>
<text x="65.4" y="163.6">39</text>
<text x="65.4" y="166.1">40</text>
<text x="18.4" y="168.7">19</text>
<text x="65.4" y="168.7">41</text>
<text x="42.9" y="175.9" transform="rotate(-90 42.9 175.9)">57</text>
</g>
<g font-size="1.8" fill="#0f0f0f">
<text x="102.8" y="26.3">GP15</text>
<text x="138.4" y="32.7">K1_TRIG 3</text>
<text x="229.5" y="72.4" transform="rotate(-90 229.5 72.4)">K1_TRIG</text>
<text x="161.3" y="79.7">GPIO0</text>
<text x="207" y="79.7">GPIO1</text>
<text x="107.7" y="89.6" transform="rotate(-90 107.7 89.6)">3 GP2</text>
<text x="112.8" y="89.6" transform="rotate(-90 112.8 89.6)">5 GP7</text>
<text x="115.3" y="89.6" transform="rotate(-90 115.3 89.6)">6 GP6</text>
<text x="117.9" y="89.6" transform="rotate(-90 117.9 89.6)">7 GP5</text>
<text x="71.1" y="94.9">GP1</text>
<text x="71.1" y="92.4">GP0</text>
<text x="71.1" y="100">GP3</text>
<text x="71.1" y="97.4">GP2</text>
<text x="71.1" y="107.6">GP6</text>
<text x="71.1" y="105.1">GP5</text>
<text x="71.1" y="102.5">GP4</text>
<text x="228.6" y="105.1">BRN/+3.3V</text>
<text x="228.6" y="107.6">BRN_WH/GND</text>
<text x="71.1" y="110.1">GP7</text>
<text x="71.1" y="112.7">GP8</text>
<text x="171.4" y="112.7">GP9</text>
<text x="228.6" y="110.1">BLU/SCL</text>
<text x="228.6" y="112.7">BLUE_WH/SDA</text>
<text x="71.1" y="115.2">GP9</text>
<text x="171.4" y="115.2">GP8</text>
<text x="71.1" y="125.4">GP13</text>
<text x="71.1" y="122.8">GP12</text>
<text x="105.3" y="120.3">GP12</text>
<text x="170.2" y="120.3">GP11</text>
<text x="251.5" y="125.4">ORG/+12V</text>
<text x="71.1" y="127.9">GP14</text>
<text x="71.1" y="130.5">GP15</text>
<text x="229.9" y="131.7">GRN/TACH</text>
<text x="251.5" y="141.9">ORG_WH/GND</text>
<text x="107.6" y="147.3" transform="rotate(-90 107.6 147.3)">GP14</text>
<text x="112.7" y="147.3" transform="rotate(-90 112.7 147.3)">GP13</text>
</g>
<g font-size="1.8" fill="#0000c2">
<text x="185.4" y="75.2">HEAT MODE</text>
<text x="185.4" y="77.2">ACTIVE</text>
<text x="232.4" y="75.2">RELAY</text>
<text x="232.4" y="77.2">CONTROL</text>
<text x="215.9" y="147.1">FAN AND SENSOR ENCLOSURE</text>
</g>
</svg>
